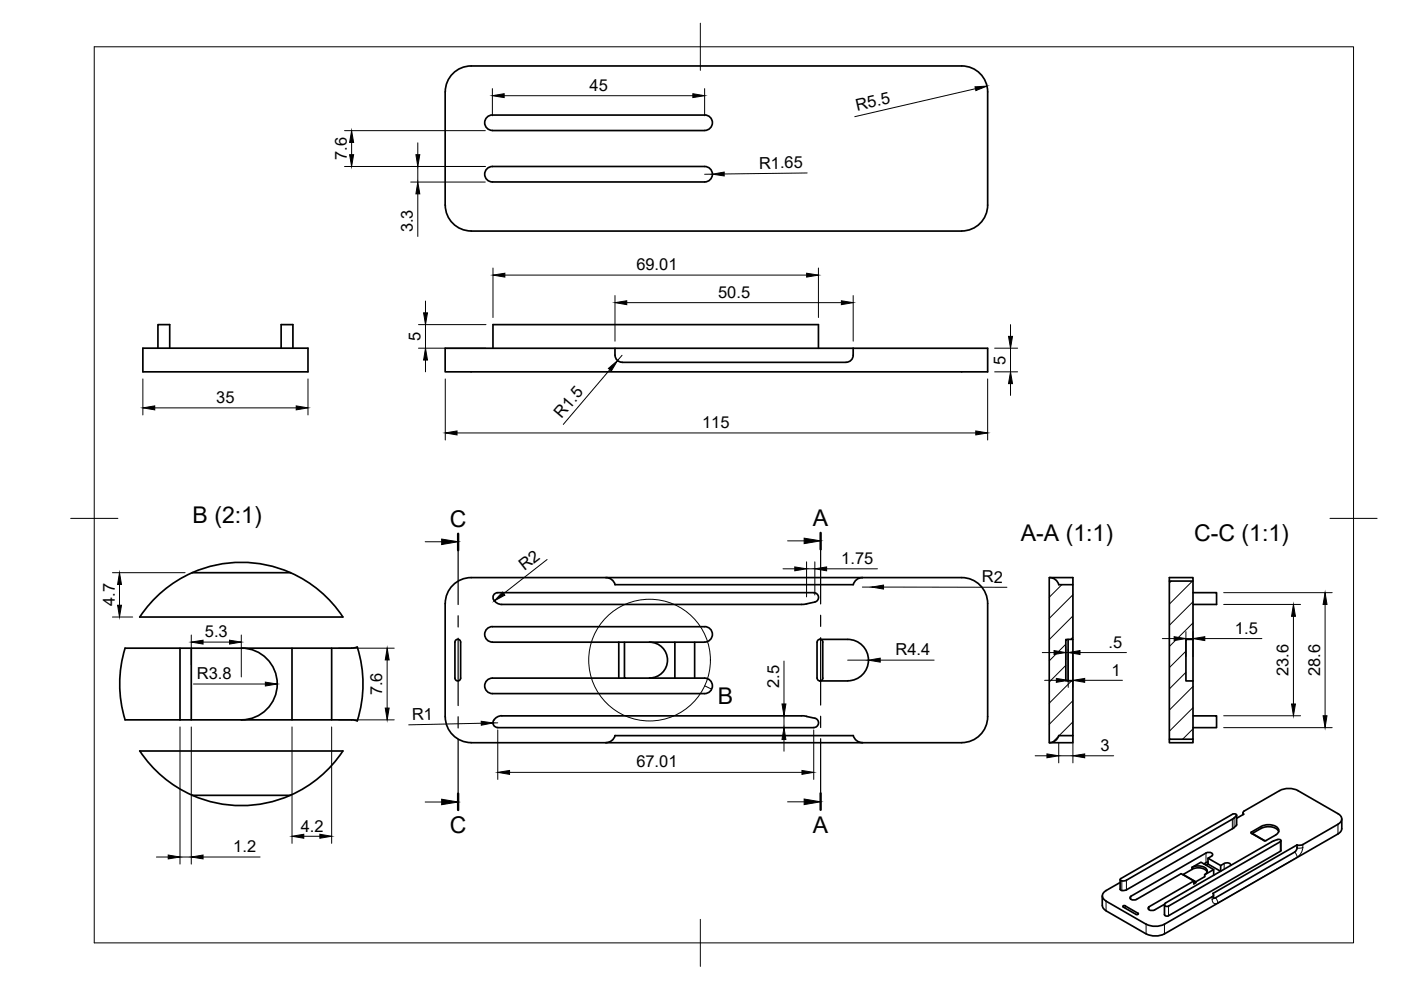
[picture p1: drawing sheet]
<svg xmlns="http://www.w3.org/2000/svg" width="297mm" height="210mm" viewBox="0 0 297 210" stroke-linecap="round" stroke-linejoin="round" font-family="sans-serif">
<!-- layer: Visible -->
<g fill="none" stroke="#000" stroke-width=".36">
<path d="M94.4 19.5v24M99.9 14h104a5.5 5.5 0 0 1 5.5 5.5M99.9 14a5.5 5.5 0 0 0-5.5 5.5M209.4 19.5v24M103.2 35.8l.8-.4 .4-.1h45a1.64 1.64 0 0 1 1.6 1.6 1.64 1.64 0 0 1-1.6 1.7h-45a1.64 1.64 0 0 1-1.5-1 1.64 1.64 0 0 1 .3-1.8zM103.2 24.9l.8-.5h.4h45a1.64 1.64 0 0 1 1.6 1.6 1.64 1.64 0 0 1-1.6 1.7h-45a1.64 1.64 0 0 1-1.5-1.1 1.64 1.64 0 0 1 .3-1.7zM94.4 43.5a5.5 5.5 0 0 0 5.5 5.5M209.4 43.5a5.5 5.5 0 0 1-5.5 5.5h-104M30.3 73.8h35v5h-35zM33.5 73.8v-5h2.5v5M59.6 73.8v-5h2.5v5M94.4 73.8h115v5h-115z"/>
<path d="M104.5 73.8v-5h69v5M130.4 73.8v1.5a1.49 1.49 0 0 0 1.5 1.5h47.5M180.9 73.8v1.5a1.49 1.49 0 0 1-1.5 1.5M38.2 137.4v15.2M40.6 137.4v15.2h-2.4M40.7 121.4h20.9M40.8 121.4a25.8 25.8 0 0 1 20.8 0M51.2 137.4a7.6 7.6 0 0 1 7.6 7.6 7.6 7.6 0 0 1-7.6 7.6M61.6 121.4a25.8 25.8 0 0 1 11.1 9.4h-43.1a26 26 0 0 1 11.2-9.4M61.9 137.4v15.2h8.4v-15.2M74.5 137.4h-48a26 26 0 0 0 0 15.2h11.7M74.6 137.4l1.2-.2a25.9 25.9 0 0 1-.1 15.6l-1.1-.2"/>
<path d="M99.9 122.5h28.6M99.9 122.5a5.5 5.5 0 0 0-5.5 5.5v24a5.5 5.5 0 0 0 5.5 5.5M104.4 136.2h28M104.4 132.9h45M104.4 132.9a1.64 1.64 0 0 0-1.6 1.6 1.64 1.64 0 0 0 1.6 1.6M104.7 127.2a1.01 1.01 0 0 1 .8-1.5h67a1.01 1.01 0 0 1 1 .8 1.01 1.01 0 0 1-.7 1.1l-1.8 .4M104.7 127.2a2 2 0 0 0 1.7 1h63.5M128.5 122.5h75.4a5.5 5.5 0 0 1 5.5 5.5v24a5.5 5.5 0 0 1-5.5 5.5h-75.4M131.2 136.2v7.6M132.4 136.2h10.7v7.6h-10.7zM137.7 136.2a3.8 3.8 0 0 1 3.8 3.8 3.8 3.8 0 0 1-3.8 3.8M143.1 136.2h4.2"/>
<path d="M149.4 136.2h-2.1v7.6M149.4 132.9a1.64 1.64 0 0 1 1.6 1.6 1.64 1.64 0 0 1-1.6 1.6M171 128l-1.1 .2M173.2 136.2v7.6M173.2 136.1a.6 .6 0 0 1 .7-.6 .6 .6 0 0 1 .6 .6l-.1 7.7M173.8 135.6h5.9a4.4 4.4 0 0 1 4.4 4.4 4.4 4.4 0 0 1-4.4 4.3M182.8 122.5a2 2 0 0 0-1.9 1.5h-50.5a1.95 1.95 0 0 0-1.9-1.5M222.5 122.5v35M222.5 122.5h5v1.5M222.5 122.5a2 2 0 0 1 2 1.5h3v11.6h-1.5v8.7l1.5 .1v11.6h-3M226.5 135.6v8.7M227.5 135.6v8.8"/>
<path d="M247.9 123.2h5v12.4h-1.5v8.8h1.5v12.3h-5zM247.9 123.2v-.7h5v.7M252.9 135.6v8.8M252.9 125.7h5v2.5h-5M40.6 152.6h21.3M70.3 152.6h4.2M96.5 143.8v-7.7a.6 .6 0 0 1 .6-.6 .6 .6 0 0 1 .6 .6v7.7M96.5 143.8a.6 .6 0 0 0 .6 .6 .6 .6 0 0 0 .6-.6M99.9 157.5h28.6M104.7 152.7a1.01 1.01 0 0 0 .8 1.6M105.5 154.3h67M130.4 156h50.5"/>
<path d="M130.4 156a2 2 0 0 1-1.9 1.5M132.4 143.8h-28a1.64 1.64 0 0 0-1.6 1.6 1.64 1.64 0 0 0 1.6 1.7h45a1.64 1.64 0 0 0 1.6-1.7 1.64 1.64 0 0 0-1.6-1.6h-6.3M169.9 151.8h-63.5a2 2 0 0 0-1.7 1M169.9 151.8l1.1 .1M171 151.9l1.8 .4a1.01 1.01 0 0 1 .7 1.1 1.01 1.01 0 0 1-1 .9M173.2 143.8a.6 .6 0 0 0 .7 .6M173.8 144.4h5.9M174.5 143.8a.6 .6 0 0 1-.6 .6M180.9 156a2 2 0 0 0 1.9 1.5M224.5 156a2 2 0 0 1-2 1.5M227.5 156v1.5h-5M247.9 156.7v.8h5v-.8"/>
<path d="M252.9 151.8h5v2.5h-5M40.7 168.6h20.9M40.8 168.6a25.8 25.8 0 0 0 20.8 0M61.6 168.6a26 26 0 0 0 11.1-9.4h-43.1a25.8 25.8 0 0 0 11.2 9.4M261.3 173.7l-22.5 12.9-.9 .2M261.3 175.7l-22.5 13M261.3 172.6l-23.7 13.7-.1 .3 .4 .2M261.3 172.6l.5-.1 .4 .2-.1 .3-.5 .4M261.7 175.5l-.4 .2M261.7 173.4l-.4 .3M262.2 172.8v2.1l-.6 .6M263.5 172.3v.4"/>
<path d="M263.8 171.9l-.2 .2 .1 .5-1.5 .9M265.3 176.4v.3l2.8 1.6 2.4-1.3M265.5 176.8h.2M265.7 176.8l2.5 1.5M267.4 175.2l-2.1 1.2M267.4 175.6l-2 1.2M267.4 175.2a2.86 2.86 0 0 1 3.7 .7l-.2 .8-.4 .3M267.4 175.6a2.84 2.84 0 0 1 3.7 .7M270.8 178l-1 .4-22.6 13-.3 .4v.2M270.8 178l.7 .1 .1 .1-.1 .3M271.3 167.6l-7.5 4.3M271.3 167.6a4.3 4.3 0 0 1 3.9 0l8.5 4.9a1.19 1.19 0 0 1 .8 1.1 1.19 1.19 0 0 1-.8 1.2l-7.5 4.3-.6 .1h-.6"/>
<path d="M271.4 178.5l-23.6 13.6M271.6 178.3v2l-.1 .2M275 179.1l-17.8 10.3v.5l-.2 .2M275 179.1a1.4 1.4 0 0 1-.5 1.6M284.5 173.6v2.1a1.37 1.37 0 0 1-.8 1.1l-36.8 21.2M233.7 189.9v2.1a1.37 1.37 0 0 0 .8 1.1M234.5 191.1l8.5 4.9M234.5 193.1l8.5 4.9M234.5 188.8a1.18 1.18 0 0 0-.8 1.1 1.18 1.18 0 0 0 .8 1.1M237.5 186.5v2l.4 .3M237.5 187.1l-3 1.7M238.6 192.1l2.8 1.6-.3 .2h-.3"/>
<path d="M238.6 192h-.3l-.2 .2 2.7 1.7M238.8 188.7l-.9 .1M243 198a4.3 4.3 0 0 0 3.9 0M243.7 192.2l-.3 .4a.97 .97 0 0 0 1.4 .3M246.9 191.8v2.2M246.9 191.7l-2.1 1.2M246.9 192l.4 .2 .5-.1M250.8 185.4v.1M252.7 183.9v.4l-1.9 1.1 2.7 1.6 1.9-1.1v-.4M252.7 183.9l1.9-1.1 2.7 1.6-1.9 1.1M252.7 183.9a2.47 2.47 0 0 1 3.2 .6l-.1 .7-.4 .3M252.7 184.3a2.57 2.57 0 0 1 3.2 .6"/>
<path d="M253.1 186.8l-9.5 5.4M253.1 186.9l.4 .2M255.7 182.9l-.5 .3M256.1 182v1.2l2.7 1.5M256.1 183.2l-.4 .2M256.1 182.8l-.4 .1M257 190.1l-10.1 5.8a4.3 4.3 0 0 1-3.9 0M257.3 189.7v.7M257.3 184.4v1.2M258.8 183.5l-2.7-1.5 .8-.5 .2-.3a.98 .98 0 0 0-1.4-.3l-15.9 9.1-.2 .4a.97 .97 0 0 0 1.3 .3l9.5-5.5 2.7 1.6v.6l.4-.3v-.1M261 183.5a.9 .9 0 0 0-1.5-.4l-.7 .4v1.2M271.4 180.5l-23.6 13.7h-.5l-.4-.2"/>
<path d="M274.5 180.7l-16.8 9.7h-.4"/>
</g>
<!-- layer: Visible Narrow -->
<g fill="none" stroke="#000" stroke-width=".21">
<path d="M261.3 173.7v2M261.6 173.4v2.1M262.1 173v2M265.3 176.4v.3M265.7 176.8v.1M267.4 175.2v.4M271.4 178.5v2M276.2 179.7a2.71 2.71 0 0 1-1.2 2.1l-16.8 9.7M276.2 179.1v.6l-.6 .1h-.6M283.7 174.8v2M234.5 191.1v2M237.8 186.8v2"/>
<path d="M238.6 192.1v.5M238.8 186.6v2.1M239.8 190v.7M241.3 193.6v.3M243 196v2M243.6 192.2v.7M246.9 196v2M246.9 192v2M247.8 192.1v2.1M255.7 180.9v2M257 190.1v.6M257.3 190.3a.72 .72 0 0 0-.1 1.1 .72 .72 0 0 0 1 0l-.1-.5-.4-.6"/>
<path d="M259.5 183.1v1.2M274.5 180.7l.4 .5 .1 .6"/>
</g>
<!-- layer: BORDER -->
<path d="M20 9.9h267v190h-267zM148.5 4.9v10M15 109.9h10M282 109.9h10M148.5 194.9v10" fill="none" stroke="#000" stroke-width=".21"/>
<!-- layer: Hatching -->
<g fill="none" stroke="#000" stroke-width=".21">
<path d="M225.1 124l-2.6 2.6M226 136.6l-3.5 3.5M227.5 126.1l-5 5M227.5 130.6l-5 5M227.5 135.1l-.5 .5M248.3 123.2l-.4 .4M251.4 138.1l-3.5 3.5M252.8 123.2l-4.9 4.9M252.9 127.6l-5 5M252.9 132.1l-5 5M224.5 156.1l-1.3 1.3M226 141.1l-3.5 3.5"/>
<path d="M227.2 144.4l-4.7 4.7M227.5 148.6l-5 5M227.5 153l-2.9 3M251.4 142.6l-3.5 3.5M252.9 145.5l-5 5.1M252.9 150l-5 5M252.9 154.5l-2.2 2.2"/>
</g>
<!-- layer: Section Lines -->
<path d="M97.1 113.2v3.5M174 113v3.5M97.1 168.2v3.5M174 168.2v3.5" fill="none" stroke="#000" stroke-width=".51"/>
<path d="M97.1 116.7v11.5M174 116.5v11.6M97.1 130.5v2.4M97.1 135.3v14.3M174 130.4v2.4M174 135.2v14.3M97.1 152v2.4M97.1 156.7v11.5M174 151.9v2.4M174 156.6v11.6" fill="none" stroke="#000" stroke-width=".25"/>
<path d="M90.1 114.9h3.5M167 114.7h3.5M90.1 170h3.5M167 170h3.5" fill="none" stroke="#000" stroke-width=".21"/>
<path d="M93.6 114.3l3.5 .6-3.5 .6zM170.5 114.1l3.5 .6-3.5 .6zM93.6 169.5l3.5 .5-3.5 .6zM170.5 169.4l3.5 .6-3.5 .6z" fill="#000" stroke="#000" stroke-width=".21"/>
<!-- layer: Detail Boundary -->
<g fill="none" stroke="#000" stroke-width=".21">
<path d="M149.4 145.4l1.4 .7"/>
<circle cx="137.7" cy="140" r="12.9"/>
</g>
<!-- layer: FD_Dimensions -->
<g fill="none" stroke="#000" stroke-width=".21">
<path d="M104.4 18.8v5.7M149.4 18.8v5.7M206.8 18.8l-25.6 5.9M73 35.3h29.9M73 27.7h29.9M74.5 30.2v2.6M87.1 38.6h15.8M88.6 30.3v2.5M88.6 35.3v3.3M106.9 20.3h40M151 36.9h-1.6M171.1 36.7l-17.6 .2"/>
<path d="M88.6 41.1v9M104.5 56.8v10.5M107 58.3h64M173.5 56.8v10.5M88.7 73.8h14.3M88.7 68.8h14.3M90.2 63.8v2.5M90.2 68.8v5M90.2 76.3v2.5M129.3 78.4l-9.9 11.6M130.4 62.7v9.6M131.9 75.3l-1 1.2"/>
<path d="M132.9 64.2h45.5M180.9 62.7v9.6M210.9 73.8h4.9M210.9 78.8h4.9M214.2 68.8v2.5M214.2 73.8v5M30.3 80.3v7.7M32.8 86.5h30M65.3 80.3v7.7M94.4 80.3v13M96.9 91.8h110M209.4 80.3v13"/>
<path d="M214.2 81.3v2.5M116 118.6l-9.2 7.2M171 119.1v7.4M172.8 119.1v7M23.8 130.8h4.3M23.8 121.4h15.4M25.3 123.9v4.4M40.6 134.6v6.4M43.1 136.1h5.6M51.2 134.6v8.9M71.8 137.4h11.8M82.1 139.9v10.2"/>
<path d="M166 120.6h2.5M171 120.6h1.8M175.3 120.6h10.7M179.7 140h4.4M182.8 124.5h2M186.6 140h11.5M187.3 124.5h26.2M221 138.4h2.5M226 137.1v2.7M226 138.4h.5M226.5 137.7v8M227.5 138.8v6.9"/>
<path d="M229 138.4h9.8M246.4 135.4h2.5M251.4 133.9v5.3M251.4 135.4h1.5M252.9 133.9v5.3M255.4 135.4h12.1M259.4 128.2h16.3M259.4 125.7h23M274.2 130.7v18.6M280.9 128.2v23.6M38.2 154.1v29.1M40.6 154.1v29.1"/>
<path d="M41 145h15.3M61.9 154.1v24.7M70.3 154.1v24.7M71.8 152.6h11.8M102 153.3l-15.3 .4M105.5 153.3h-1M105.5 154.8v10.5M166.2 140.2v9.1M166.2 151.8v2.5M166.2 156.8v2.5M172.5 154.8v10.5M221.5 144.2h2.5"/>
<path d="M224.5 157.5v4.2M226.5 144.2h1M227.5 157.5v4.2M230 144.2h8M259.4 151.8h16.3M259.4 154.3h23M64.4 177.3h3.4M108 163.8h62M219.5 160.2h2.5M224.5 160.2h3M230 160.2h6.1M33.2 181.7h2.5"/>
<path d="M38.2 181.7h2.4M43.1 181.7h12"/>
</g>
<g fill="#000" stroke="#000" stroke-width=".21">
<path d="M104.4 20.3l2.5-.4v.8zM146.9 19.9l2.5 .4-2.5 .4zM206.7 18.4l2.6-.1-2.4 .9zM74.5 27.7l.5 2.5h-.9zM74.1 32.8h.9l-.5 2.5zM88.2 32.8h.8l-.4 2.5zM151 36.9l2.5-.4v.8zM88.6 38.6l.4 2.5h-.8zM104.5 58.3l2.5-.4v.9zM171 57.9l2.5 .4-2.5 .5zM89.8 66.3h.8l-.4 2.5zM90.2 73.8l.4 2.5h-.8z"/>
<path d="M129 78.1l1.9-1.6-1.3 2.1zM130.4 64.2l2.5-.4v.8zM178.4 63.8l2.5 .4-2.5 .4zM213.8 71.3h.9l-.5 2.5zM30.3 86.5l2.5-.4v.8zM62.8 86.1l2.5 .4-2.5 .4zM94.4 91.8l2.5-.4v.8zM206.9 91.4l2.5 .4-2.5 .4zM214.2 78.8l.5 2.5h-.9zM24.9 128.3h.9l-.5 2.5zM25.3 121.4l.5 2.5h-.9zM40.6 136.1l2.5-.4v.9z"/>
<path d="M48.7 135.7l2.5 .4-2.5 .5zM82.1 137.4l.4 2.5h-.8zM106.5 125.5l.5 .7-2.2 1.2zM168.5 120.2l2.5 .4-2.5 .4zM172.8 120.6l2.5-.4v.8zM184.1 140l2.5-.5v.9zM184.8 124.5l2.5-.4v.8zM223.5 137.9l2.5 .5-2.5 .4zM226.5 138.4l2.5-.5v.9zM248.9 135l2.5 .4-2.5 .4zM252.9 135.4l2.5-.4v.8zM274.2 128.2l.5 2.5h-.9z"/>
<path d="M280.9 125.7l.4 2.5h-.8zM56.3 144.6l2.5 .4-2.5 .5zM81.7 150.1h.8l-.4 2.5zM102 152.9l2.5 .4-2.5 .5zM166.2 154.3l.4 2.5h-.8zM165.8 149.3h.8l-.4 2.5zM222 159.8l2.5 .4-2.5 .5zM224 143.8l2.5 .4-2.5 .5zM227.5 144.2l2.5-.4v.9zM227.5 160.2l2.5-.4v.9zM273.8 149.3h.9l-.5 2.5zM280.5 151.8h.8l-.4 2.5z"/>
<path d="M61.9 177.3l2.5-.4v.8zM67.8 176.9l2.5 .4-2.5 .4zM105.5 163.8l2.5-.4v.8zM170 163.4l2.5 .4-2.5 .4zM35.7 181.3l2.5 .4-2.5 .4zM40.6 181.7l2.5-.4v.8z"/>
</g>
<g font-size="4.9">
<text x="40.8" y="110.9">B (2:1)</text>
<text x="95.4" y="111.7">C</text>
<text x="172.4" y="111.6">A</text>
<text x="216.4" y="114.7">A-A (1:1)</text>
<text x="253.2" y="114.7">C-C (1:1)</text>
<text x="152.2" y="149.3">B</text>
<text x="95.4" y="176.7">C</text>
<text x="172.4" y="176.6">A</text>
</g>
<g font-size="3.5">
<text x="125" y="19.2">45</text>
<text x="181.7" y="23.6" transform="rotate(-13 181.7 23.6)">R5.5</text>
<text x="73.5" y="33.9" transform="rotate(-90 73.5 33.9)">7.6</text>
<text x="160.9" y="35.8" transform="rotate(-1 160.9 35.8)">R1.65</text>
<text x="87.5" y="49.3" transform="rotate(-90 87.5 49.3)">3.3</text>
<text x="134.9" y="57.3">69.01</text>
<text x="152.3" y="63.1">50.5</text>
<text x="89.2" y="72.3" transform="rotate(-90 89.2 72.3)">5</text>
<text x="213.2" y="77.3" transform="rotate(-90 213.2 77.3)">5</text>
<text x="45.8" y="85.4">35</text>
<text x="119.1" y="88.8" transform="rotate(-50 119.1 88.8)">R1.5</text>
<text x="148.9" y="90.8">115</text>
<text x="178.4" y="119.6">1.75</text>
<text x="111.2" y="121.1" transform="rotate(-38 111.2 121.1)">R2</text>
<text x="208.2" y="123.5">R2</text>
<text x="24.3" y="128.5" transform="rotate(-90 24.3 128.5)">4.7</text>
<text x="43.4" y="135.1">5.3</text>
<text x="235.1" y="137.3">.5</text>
<text x="261.8" y="134.4">1.5</text>
<text x="41.7" y="144">R3.8</text>
<text x="189.9" y="139">R4.4</text>
<text x="235.7" y="143.2">1</text>
<text x="273.2" y="143.3" transform="rotate(-90 273.2 143.3)">23.6</text>
<text x="279.9" y="143.3" transform="rotate(-90 279.9 143.3)">28.6</text>
<text x="81" y="147.5" transform="rotate(-90 81 147.5)">7.6</text>
<text x="165.2" y="145.9" transform="rotate(-90 165.2 145.9)">2.5</text>
<text x="87.4" y="152.7" transform="rotate(-1 87.4 152.7)">R1</text>
<text x="233.3" y="159.2">3</text>
<text x="134.9" y="162.7">67.01</text>
<text x="63.8" y="176.3">4.2</text>
<text x="49.5" y="180.7">1.2</text>
</g>
</svg>
